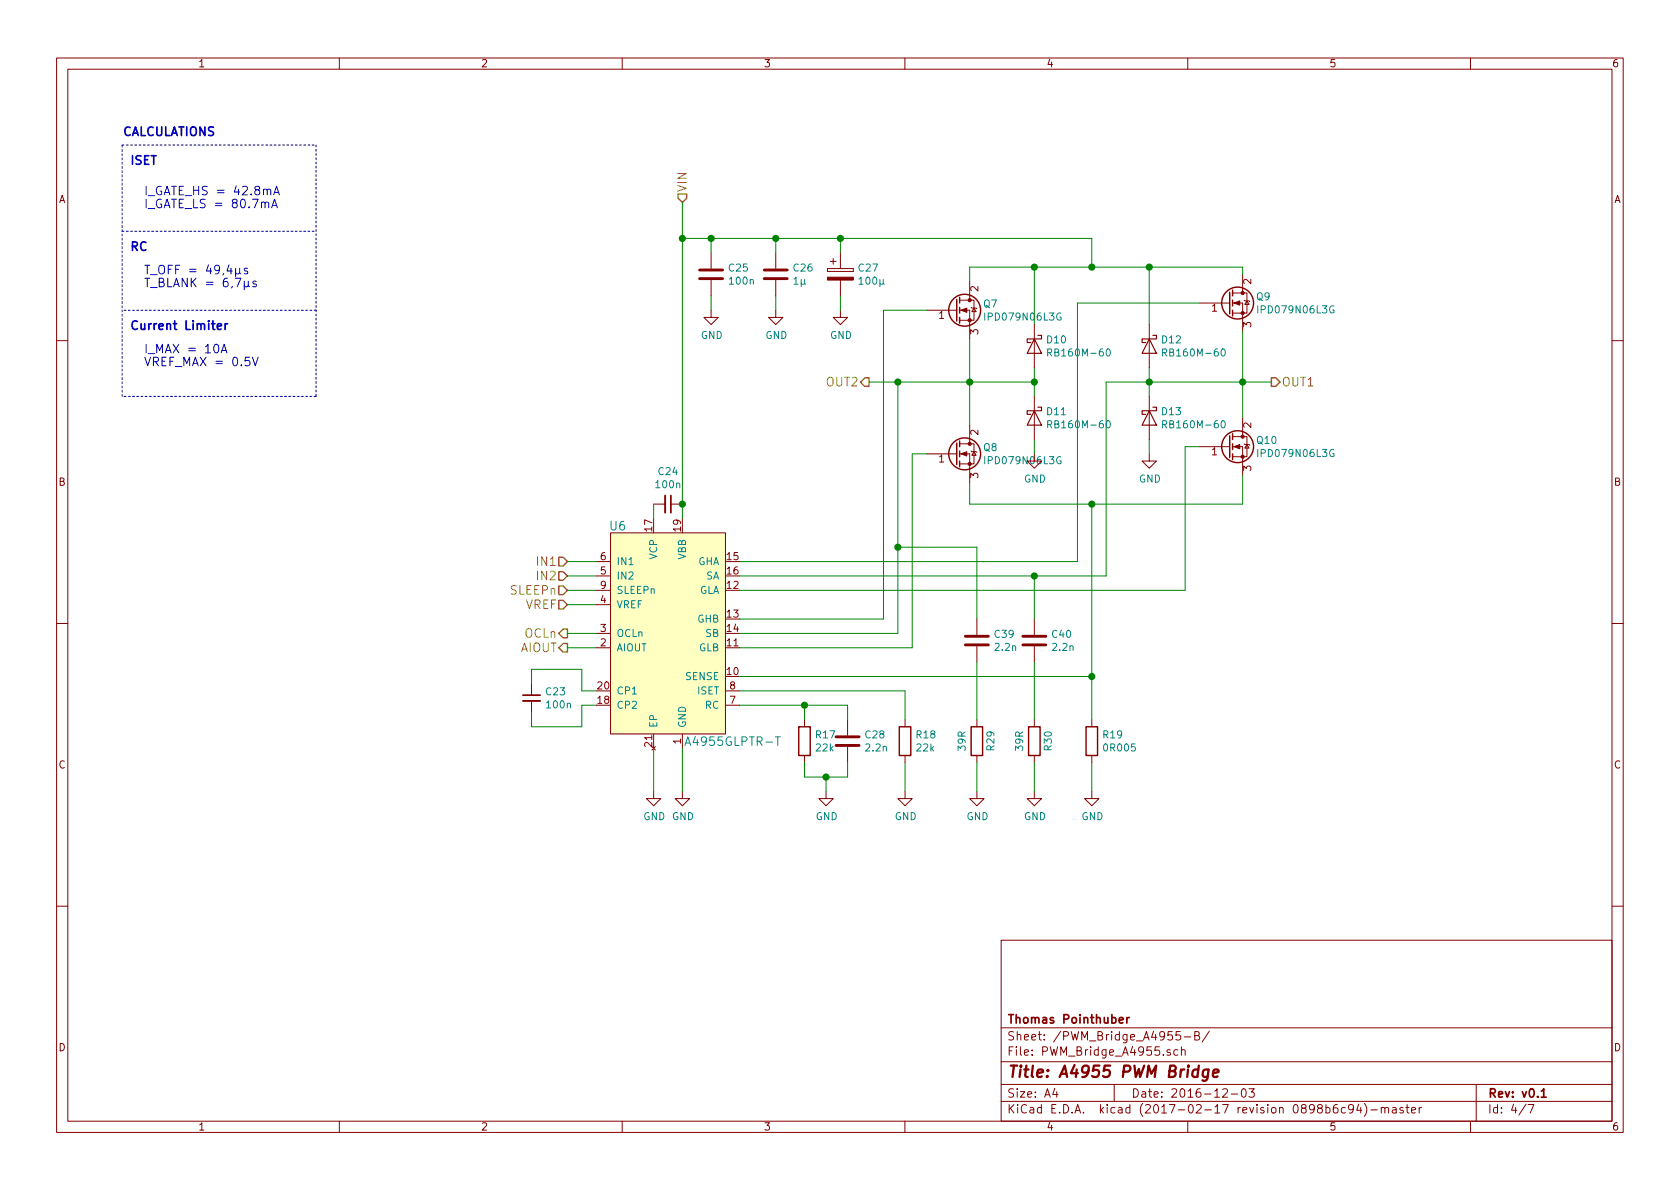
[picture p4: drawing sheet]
<svg xmlns="http://www.w3.org/2000/svg" width="297mm" height="210mm" viewBox="0 0 297 210" stroke-linecap="round" stroke-linejoin="round" font-family="sans-serif">
<g fill="none" stroke="#840000" stroke-width=".18">
<path d="M10 10.3h277v189.9h-277zM12 12.2h273v186.1h-273zM60 10.3v1.9M110 10.3v1.9M160 10.3v1.9M210 10.3v1.9M260 10.3v1.9M125.7 54.9v1.2h1.3l-1.3 1.3-1.2-1.3h1.2M125.7 44.7v2.8M125.7 49.5v2.8M137.2 54.9v1.2h1.2l-1.2 1.3-1.3-1.3h1.3M137.2 44.7v2.8"/>
<path d="M137.2 49.5v2.8M146.3 47.5v.5zM146.3 48h4.6zM146.3 47.5h4.6zM146.8 46.2h1M147.3 45.7v1M148.6 54.9v1.2h1.3l-1.3 1.3-1.3-1.3h1.3M148.6 44.7v2.8M148.6 49.5v2.8M150.9 47.5v.5zM163.8 54.9h5.4M169.7 54.9h1.7v5"/>
<path d="M169.7 53.1h1.7M171.4 53.1h.8v3.5h-2.5M171.4 49.8v3.3M171.7 54.4l.1 .1h.8l.1 .1M172.2 54.5l.4 .6h-.8zM182.9 57.4v7.6M203.2 57.4v7.6M212.1 53.6h5.3M217.9 53.6h1.8v5.1M217.9 51.8h1.8M219.7 51.8h.8v3.6h-2.6M219.7 48.5v3.3"/>
<path d="M220 53.1l.1 .1h.8l.1 .1M220.5 53.2l.4 .6h-.8zM10 60.2h2M169.7 78.5h1.7M171.4 78.5h.8v3.5h-2.5M171.4 75.2v3.3M171.7 79.8l.1 .1h.8l.1 .1M172.2 79.9l.4 .6h-.8zM182.9 70.1v7.6M203.2 70.1v7.6M212.1 79h5.3M217.9 79h1.8v5.1"/>
<path d="M217.9 77.2h1.8M219.7 77.2h.8v3.6h-2.6M219.7 73.9v3.3M220 78.5l.1 .1h.8l.1 .1M220.5 78.6l.4 .6h-.8zM285 60.2h2M105.4 99.3h2.5M107.9 94.2h20.4v35.6h-20.4zM115.6 89.1h2M118.6 89.1h2M163.8 80.3h5.4M169.7 80.3h1.7v5"/>
<path d="M182.9 80.3v1.2h1.2l-1.2 1.3-1.3-1.3h1.3M203.2 80.3v1.2h1.3l-1.3 1.3-1.3-1.3h1.3M10 110.3h2M105.4 114.5h2.5M105.4 112h2.5M105.4 106.9h2.5M105.4 101.8h2.5M105.4 104.4h2.5M172.7 109.5v2.8M172.7 114.3v2.8M182.9 109.5v2.8M182.9 114.3v2.8"/>
<path d="M285 110.3h2M94 120.9v2M94 123.9v2.1M115.3 132l.6 .6M115.6 139.9v1.3h1.2l-1.2 1.3-1.3-1.3h1.3M115.9 132l-.6 .6M120.6 139.9v1.3h1.3l-1.3 1.3-1.2-1.3h1.2M120.6 129.8v2.5M128.3 124.7h2.5M128.3 122.2h2.5M142.2 127.2v1.3M142.2 133.6v1.3"/>
<path d="M146 139.9v1.3h1.3l-1.3 1.3-1.2-1.3h1.2M149.9 127.2v2.8M149.9 132.1v2.8M160 139.9v1.3h1.3l-1.3 1.3-1.3-1.3h1.3M160 127.2v1.3M160 133.6v1.3M172.7 139.9v1.3h1.3l-1.3 1.3-1.3-1.3h1.3M172.7 127.2v1.3M172.7 133.6v1.3M182.9 139.9v1.3h1.2l-1.2 1.3-1.3-1.3h1.3M182.9 127.2v1.3M182.9 133.6v1.3"/>
<path d="M193 139.9v1.3h1.3l-1.3 1.3-1.2-1.3h1.2M193 127.2v1.3M193 133.6v1.3M10 160.2h2M177 166.3h108v32h-108zM285 160.2h2M60 198.3v1.9M110 198.3v1.9M160 198.3v1.9M177 194.8h108M177 191.8h108M177 187.8h108"/>
<path d="M177 181.8h108M186.5 192.5l-.4 1h1M186.8 193v1M197 191.8v3M206.9 185.7a.37 .37 0 0 0-.6 .1l.1 .2 .5 .2 .1 .1-.2 .3-.5-.1M208.3 185.7l-.5-.1-.3 .3 .2 .6h.6M208.7 182.4h-.7l-.1 .7 .2-.1 .5 .1 .2 .2-.1 .5-.2 .1-.6-.1M208.9 185.7h.1a.37 .37 0 0 1 .5 .1v.8M208.9 185.1v1.5M209.4 183.4h1.1M210 198.3v1.9M211.3 183.1h.5l.2-.1v-.3l-.2-.3h-.5v1.5h.5l.3-.3a.41 .41 0 0 0-.3-.5"/>
<path d="M213.8 182.3l-1.3 2M216.2 192.7l.2-.2h.4l.2 .5-.9 1h.9M217.7 193.5h1.1M219.6 192.7l.4-.2a.94 .94 0 0 1 0 1.5 .82 .82 0 0 1-.4-1.3zM220.8 192.5h1l-.5 .6 .4 .1v.7l-.2 .1-.7-.1M236.4 195.3a.59 .59 0 0 0-.7 .7l.1 .7 .2 .1 .5-.1 .1-.5-.2-.2-.4-.1-.3 .3M237.9 195.9l-.5-.1-.2 .3 .1 .6h.6M239.3 196l-.3 .3-.4-.1-.2-.2v-.4l.2-.2 .4-.1 .2 .2a1.19 1.19 0 0 1-.2 1.2l-.4 .1M240.2 195.2l-.3 1.1h.9M240.6 195.8v1M241.2 195.1a1.71 1.71 0 0 1 0 2.3M242.4 196.3h1.1"/>
<path d="M244.2 196l.2-.2 .4 .1 .1 .9M244.2 195.8v1M244.9 196a.36 .36 0 0 1 .3-.2 .36 .36 0 0 1 .3 .2v.8M246.2 195.9h.6l.1 .9M246.9 196.2l-.5 .1a.29 .29 0 0 0-.3 .2 .29 .29 0 0 0 .3 .3l.5-.1M248.1 195.9a.37 .37 0 0 0-.6 .1l.1 .3 .5 .1v.1l-.2 .3-.4-.1M248.6 195.8h.5M248.8 195.3v1.3l.3 .2M249.6 196.3l.7-.1-.1-.3-.4-.1-.2 .2v.7h.6M250.9 195.8v1M251.4 195.8l-.5 .3M260 198.3v1.9"/>
<path d="M261 191.8v6.5M269.8 195.2l-1.2 2M270.2 195.3h1l-.6 1.5"/>
</g>
<path d="M118.6 87.6v3.1M92.5 122.9h3M199.2 179.9v1M199.7 179.9l-.5 .3M197.9 180.4l.7-.1-.1-.3-.4-.1-.2 .2 .1 .7h.5M272.5 193l.4-.5v1.5M272.5 194h.9" fill="none" stroke="#840000" stroke-width=".3"/>
<path d="M211.9 189.2a.68 .68 0 0 0-1 .3l-.1 .6 .1 .2 .2 .1 .6-.1M212 188.4l-.3 2M213.7 189.1l-.2 1.6a.6 .6 0 0 1-.9 .3M213.7 189.2a.68 .68 0 0 0-1 .3l-.1 .6 .2 .2 .2 .1 .5-.1M214.5 189.8l.9-.2v-.4h-.8l-.2 1 .3 .2 .6-.1" fill="none" stroke="#840000" stroke-width=".41"/>
<path d="M107.9 94.2h20.4v35.6h-20.4z" fill="#ffffc2" stroke="#ffffc2" stroke-width=".18"/>
<g fill="none" stroke="#008484" stroke-width=".18">
<path d="M187.6 55.4a.59 .59 0 0 0-.8 .6 .59 .59 0 0 0 .8 .6v-.5h-.2M235.8 54.1a.59 .59 0 0 0-.7 .6 .59 .59 0 0 0 .7 .6l.1-.5h-.3M185.2 62.4l.7-.1v-.5l-.2-.1h-.5v1.3M185.2 75.1l.7-.1v-.5l-.2-.1h-.5v1.3M195.7 61.8l.2-.1a.67 .67 0 0 1 .4 .6 .67 .67 0 0 1-.4 .7l-.3-.3v-.2zM195.7 74.5l.2-.1a.67 .67 0 0 1 .4 .6 .67 .67 0 0 1-.4 .7l-.3-.3v-.2zM205.6 62.4l.6-.1v-.5l-.2-.1h-.4v1.3M205.6 75.1l.6-.1v-.5l-.2-.1h-.4v1.3M216 61.8l.2-.1a.67 .67 0 0 1 .5 .6 .67 .67 0 0 1-.5 .7l-.2-.3-.1-.2zM216 74.5l.2-.1a.67 .67 0 0 1 .5 .6 .67 .67 0 0 1-.5 .7l-.2-.3-.1-.2zM235.8 79.5a.59 .59 0 0 0-.7 .6 .59 .59 0 0 0 .7 .6l.1-.5h-.3M187.6 80.8a.59 .59 0 0 0-.8 .6 .59 .59 0 0 0 .8 .6v-.5h-.2"/>
<path d="M137.1 130.3h.8"/>
</g>
<path d="M117.6 87.6v3.1M92.5 123.9h3" fill="none" stroke="#840000" stroke-width=".33"/>
<path d="M119.9 34.3h1.5v.7l-.8 .8-.7-.8zM152.9 66.8h.8v1.5h-.8l-.8-.7zM224.8 66.8h.8l.7 .8-.7 .7h-.8zM98.8 98.5h.8l.7 .8-.7 .8h-.8zM98.8 101.1h.8l.7 .7-.7 .8h-.8zM98.8 103.6h.8l.7 .8-.7 .8h-.8zM98.8 106.2h.8l.7 .7-.7 .8h-.8zM99.6 111.2h.7v1.6h-.7l-.8-.8zM99.6 113.8h.7v1.5h-.7l-.8-.8z" fill="none" stroke="#848400" stroke-width=".25"/>
<g fill="none" stroke="#840000" stroke-width=".25">
<path d="M169.2 53v3.8M169.7 52.6v1M169.7 54.4v1M169.7 56.1v1M217.4 51.7v3.8M217.9 51.3v1M217.9 53.1v1M217.9 54.9v1M169.2 78.4v3.8M169.7 78v1M169.7 79.8v1M217.4 77.1v3.8"/>
<path d="M217.9 76.7v1M217.9 78.5v1M169.7 81.5v1M217.9 80.3v1M141.2 128.5h2.1v5.1h-2.1zM159 128.5h2v5.1h-2zM171.7 128.5h2v5.1h-2zM181.9 128.5h2v5.1h-2zM192 128.5h2.1v5.1h-2.1z"/>
<circle cx="170.6" cy="54.9" r="2.82"/>
<circle cx="218.8" cy="53.6" r="2.82"/>
<circle cx="218.8" cy="79" r="2.82"/>
<circle cx="170.6" cy="80.3" r="2.82"/>
</g>
<path d="M123.7 49.3h4.1M123.7 47.7h4.1M135.1 49.3h4.1M135.1 47.7h4.1M170.7 114h4.1M170.7 112.5h4.1M180.8 114h4.1M180.8 112.5h4.1M147.8 131.8h4.1M147.8 130.3h4.1" fill="none" stroke="#840000" stroke-width=".51"/>
<g fill="#840000" stroke="#840000" stroke-width=".18">
<path d="M169.9 54.9l1-.4v.7z"/>
<path d="M218.2 53.6l1-.4v.8z"/>
<path d="M218.2 79l1-.4v.8z"/>
<path d="M169.9 80.3l1-.4v.7z"/>
<path d="M146.3 49h4.6v.5h-4.6z"/>
<circle cx="171.4" cy="56.6" r=".28"/>
<circle cx="171.4" cy="53.1" r=".28"/>
<circle cx="219.7" cy="55.4" r=".28"/>
<circle cx="219.7" cy="51.8" r=".28"/>
<circle cx="219.7" cy="80.8" r=".28"/>
<circle cx="219.7" cy="77.2" r=".28"/>
<circle cx="171.4" cy="82" r=".28"/>
<circle cx="171.4" cy="78.5" r=".28"/>
</g>
<g fill="none" stroke="#0000c2" stroke-width=".18">
<path d="M46.9 35.9a.36 .36 0 0 1 .3-.2 .36 .36 0 0 1 .3 .2v.8M47.2 33.6l.2-.2 .4 .1 .1 1M48 36.7l.5-1.5 .5 1.5M48.2 36.3h.7M48.4 34.5l.5-1.6 .5 1.6M48.5 34h.8M41.7 47.4v1.5M42.4 48.2l.2 .2M42.4 47.4l-.1 1h-.4l-.2-.2M43.2 49.7v1.5M43.8 47.5l-.4-.1-.2 .2 .1 .2 .5 .2v.4h-.6M43.9 50.5l.2 .2"/>
<path d="M43.9 49.7l-.1 .9-.4 .1-.2-.2M45.3 49.8l-.4-.1-.2 .2 .1 .2 .5 .2v.3h-.6M37.9 61l.3-.1a.82 .82 0 0 1 .6 .6 .82 .82 0 0 1-.3 .8l-.2 .1a.84 .84 0 0 1-.4-1.4zM39.1 62.4l.5-1.5 .5 1.5M39.2 62h.8M44.6 63.2l.5 1.5 .5-1.5"/>
</g>
<path d="M38.4 57.8l.8-.2-.1-.3-.4-.1-.3 .2 .1 .8h.6M39.8 57.2v1.1M40.2 57.2l-.4 .3" fill="none" stroke="#0000c2" stroke-width=".3"/>
<g fill="none" stroke="#008400" stroke-width=".18">
<path d="M120.6 35.8v55.9M120.6 42.2h72.4v5M125.7 42.2v2.5M125.7 52.3v2.6M137.2 42.2v2.5M137.2 52.3v2.6M148.6 42.2v2.5M148.6 52.3v2.6M163.8 54.9h-7.6v54.6h-25.4M171.4 59.9v15.3M182.9 47.2v10.2M203.2 47.2v10.2"/>
<path d="M212.1 53.6h-21.6v45.7h-59.7M219.7 48.5v-1.3h-48.3v2.6M219.7 58.7v15.2M153.7 67.6h29.2M158.7 67.6v44.4h-27.9M182.9 65v5.1M182.9 77.7v2.6M203.2 65v5.1M203.2 77.7v2.6M212.1 79h-2.6v25.4h-78.7M224.8 67.6h-29.2v34.2h-64.8M100.3 99.3h5.1"/>
<path d="M115.6 89.1v2.6M158.7 96.8h14v12.7M163.8 80.3h-2.5v34.2h-30.5M193 89.1v38.1M219.7 84.1v5h-48.3v-3.8M100.3 114.5h5.1M100.3 112h5.1M100.3 104.4h5.1M100.3 101.8h5.1M100.3 106.9h5.1M130.8 119.6h62.2M172.7 117.1v10.1"/>
<path d="M182.9 101.8v7.7M182.9 117.1v10.1M94 120.9v-2.5h8.9v3.8h2.5M105.4 124.7h-2.5v3.8h-8.9v-2.5M115.6 132.3v7.6M120.6 132.3v7.6M130.8 124.7h19.1v2.5M130.8 122.2h29.2v5M142.2 134.9v2.5h7.7v-2.5M142.2 124.7v2.5M146 137.4v2.5M160 134.9v5"/>
<path d="M172.7 134.9v5M182.9 134.9v5M193 134.9v5"/>
</g>
<g fill="#008400" stroke="#008400" stroke-width=".25">
<circle cx="120.7" cy="89.1" r=".51"/>
<circle cx="142.2" cy="124.7" r=".51"/>
<circle cx="146.1" cy="137.4" r=".51"/>
<circle cx="193" cy="89.1" r=".51"/>
<circle cx="193" cy="119.6" r=".51"/>
<circle cx="171.5" cy="67.6" r=".51"/>
<circle cx="219.7" cy="67.6" r=".51"/>
<circle cx="193" cy="47.2" r=".51"/>
<circle cx="120.7" cy="42.2" r=".51"/>
<circle cx="125.7" cy="42.2" r=".51"/>
<circle cx="148.6" cy="42.2" r=".51"/>
<circle cx="137.2" cy="42.2" r=".51"/>
<circle cx="158.8" cy="67.6" r=".51"/>
<circle cx="182.9" cy="67.6" r=".51"/>
<circle cx="182.9" cy="47.2" r=".51"/>
<circle cx="203.2" cy="67.6" r=".51"/>
<circle cx="203.2" cy="47.2" r=".51"/>
<circle cx="182.9" cy="101.8" r=".51"/>
<circle cx="158.8" cy="96.8" r=".51"/>
</g>
<path d="M21.6 25.6h34.3M55.9 25.6v44.5M21.6 40.9h34.3M55.9 54.9h-34.3M21.6 70.1v-44.5M55.9 70.1h-34.3" fill="none" stroke="#0000c2" stroke-width=".18" stroke-dasharray=".3 .4"/>
<path d="M182.9 59.9l1.2 2.6h-2.5zM183.5 59.3h.6v.6h-2.5v.7h.6M203.2 59.9l1.3 2.6h-2.6zM203.8 59.3h.7v.6h-2.6v.7h.7M182.9 72.6l1.2 2.6h-2.5zM183.5 72h.6v.6h-2.5v.7h.6M203.2 72.6l1.3 2.6h-2.6zM203.8 72h.7v.6h-2.6v.7h.7" fill="none" stroke="#840000" stroke-width=".2"/>
<text font-size="2.8" fill="#840000" x="178" y="190.5">Title: A4955 PWM Bridge</text>
<g font-size="2.1" fill="#0000c2">
<text x="21.6" y="24">CALCULATIONS</text>
<text x="22.9" y="29.1">ISET</text>
<text x="25.4" y="34.5">I_GATE_HS = 42.8mA</text>
<text x="25.4" y="36.8">I_GATE_LS = 80.7mA</text>
<text x="22.9" y="44.4">RC</text>
<text x="25.4" y="48.5">T_OFF = 49,4µs</text>
<text x="25.4" y="50.8">T_BLANK = 6,7µs</text>
<text x="22.9" y="58.3">Current Limiter</text>
<text x="25.4" y="62.5">I_MAX = 10A</text>
<text x="25.4" y="64.8">VREF_MAX = 0.5V</text>
</g>
<g font-size="2.1" fill="#848400">
<text x="121.4" y="34" transform="rotate(-90 121.4 34)">VIN</text>
<text x="146.2" y="68.3">OUT2</text>
<text x="226.6" y="68.3">OUT1</text>
<text x="95.2" y="100.1">IN1</text>
<text x="90.3" y="105.2">SLEEPn</text>
<text x="92.9" y="107.7">VREF</text>
<text x="95.2" y="102.6">IN2</text>
<text x="92.8" y="112.8">OCLn</text>
<text x="91.9" y="115.3">AIOUT</text>
</g>
<g font-size="2.1" fill="#008484">
<text x="107.9" y="93.8">U6</text>
<text x="121.8" y="131.9">A4955GLPTR-T</text>
</g>
<g font-size="2.1" fill="#840000">
<text x="178" y="184">Sheet: /PWM_Bridge_A4955-B/</text>
<text x="178" y="181">Thomas Pointhuber</text>
<text x="178" y="186.7">File: PWM_Bridge_A4955.sch</text>
<text x="178" y="196.9">KiCad E.D.A. kicad (2017-02-17 revision 0898b6c94)-master</text>
<text x="178" y="194.1">Size: A4</text>
<text x="200" y="194.1">Date: 2016-12-03</text>
<text x="263" y="194.1">Rev: v0.1</text>
<text x="263" y="196.9">Id: 4/7</text>
</g>
<g font-size="1.8" fill="#840000">
<text x="35" y="11.9">1</text>
<text x="85" y="11.9">2</text>
<text x="135" y="11.9">3</text>
<text x="185" y="11.9">4</text>
<text x="235" y="11.9">5</text>
<text x="285" y="11.9">6</text>
<text x="10.4" y="35.9">A</text>
<text x="285.4" y="35.9">A</text>
<text x="173" y="51.5" transform="rotate(-90 173 51.5)">2</text>
<text x="221.2" y="50.3" transform="rotate(-90 221.2 50.3)">2</text>
<text x="166" y="56.4">1</text>
<text x="173" y="59.2" transform="rotate(-90 173 59.2)">3</text>
<text x="214.3" y="55.1">1</text>
<text x="221.2" y="57.9" transform="rotate(-90 221.2 57.9)">3</text>
<text x="173" y="76.9" transform="rotate(-90 173 76.9)">2</text>
<text x="221.2" y="75.7" transform="rotate(-90 221.2 75.7)">2</text>
<text x="166" y="81.8">1</text>
<text x="214.3" y="80.5">1</text>
<text x="221.2" y="83.3" transform="rotate(-90 221.2 83.3)">3</text>
<text x="10.4" y="85.9">B</text>
<text x="173" y="84.6" transform="rotate(-90 173 84.6)">3</text>
<text x="285.4" y="85.9">B</text>
<text x="115.3" y="93.9" transform="rotate(-90 115.3 93.9)">17</text>
<text x="120.4" y="93.9" transform="rotate(-90 120.4 93.9)">19</text>
<text x="106.2" y="101.6">5</text>
<text x="106.2" y="99.1">6</text>
<text x="128.6" y="99.1">15</text>
<text x="128.6" y="101.6">16</text>
<text x="106.2" y="106.7">4</text>
<text x="106.2" y="104.1">9</text>
<text x="128.6" y="104.1">12</text>
<text x="106.2" y="111.8">3</text>
<text x="128.6" y="109.2">13</text>
<text x="128.6" y="111.8">14</text>
<text x="106.2" y="114.3">2</text>
<text x="128.6" y="119.4">10</text>
<text x="128.6" y="114.3">11</text>
<text x="105.7" y="121.9">20</text>
<text x="105.7" y="124.5">18</text>
<text x="129.1" y="124.5">7</text>
<text x="129.1" y="121.9">8</text>
<text x="120.4" y="131.5" transform="rotate(-90 120.4 131.5)">1</text>
<text x="10.4" y="135.9">C</text>
<text x="115.3" y="132" transform="rotate(-90 115.3 132)">21</text>
<text x="285.4" y="135.9">C</text>
<text x="10.4" y="185.9">D</text>
<text x="285.4" y="185.9">D</text>
<text x="35" y="199.9">1</text>
<text x="85" y="199.9">2</text>
<text x="135" y="199.9">3</text>
<text x="185" y="199.9">4</text>
<text x="235" y="199.9">5</text>
<text x="285" y="199.9">6</text>
</g>
<g font-size="1.8" fill="#008484">
<text x="128.9" y="48">C25</text>
<text x="129.1" y="50.3">100n</text>
<text x="140.4" y="48">C26</text>
<text x="140.4" y="50.3">1µ</text>
<text x="151.9" y="48">C27</text>
<text x="152.1" y="50.3">100µ</text>
<text x="222.2" y="53.1">Q9</text>
<text x="123.9" y="59.9">GND</text>
<text x="135.3" y="59.9">GND</text>
<text x="146.8" y="59.9">GND</text>
<text x="173.9" y="54.4">Q7</text>
<text x="174.6" y="56.7">IPD079N06L3G</text>
<text x="222.8" y="55.4">IPD079N06L3G</text>
<text x="185.2" y="60.7">D10</text>
<text x="186" y="63">RB160M-60</text>
<text x="205.5" y="60.7">D12</text>
<text x="206.3" y="63">RB160M-60</text>
<text x="185.2" y="73.4">D11</text>
<text x="186" y="75.7">RB160M-60</text>
<text x="205.5" y="73.4">D13</text>
<text x="206.3" y="75.7">RB160M-60</text>
<text x="173.9" y="79.8">Q8</text>
<text x="174.6" y="82.1">IPD079N06L3G</text>
<text x="222.3" y="78.5">Q10</text>
<text x="222.8" y="80.8">IPD079N06L3G</text>
<text x="116.1" y="86.3">100n</text>
<text x="116.5" y="84">C24</text>
<text x="181.1" y="85.3">GND</text>
<text x="201.4" y="85.3">GND</text>
<text x="109" y="99.9">IN1</text>
<text x="116.2" y="98.9" transform="rotate(-90 116.2 98.9)">VCP</text>
<text x="121.3" y="99" transform="rotate(-90 121.3 99)">VBB</text>
<text x="123.3" y="99.9">GHA</text>
<text x="109" y="107.6">VREF</text>
<text x="109" y="102.5">IN2</text>
<text x="109" y="105">SLEEPn</text>
<text x="123.5" y="105">GLA</text>
<text x="124.8" y="102.5">SA</text>
<text x="109" y="112.6">OCLn</text>
<text x="123.3" y="110.1">GHB</text>
<text x="124.8" y="112.6">SB</text>
<text x="175.9" y="112.8">C39</text>
<text x="186.1" y="112.8">C40</text>
<text x="109" y="115.2">AIOUT</text>
<text x="123.5" y="115.2">GLB</text>
<text x="176" y="115.1">2.2n</text>
<text x="186.2" y="115.1">2.2n</text>
<text x="96.6" y="123">C23</text>
<text x="96.8" y="125.3">100n</text>
<text x="109" y="122.8">CP1</text>
<text x="109" y="125.3">CP2</text>
<text x="121.3" y="120.3">SENSE</text>
<text x="123.3" y="122.8">ISET</text>
<text x="124.7" y="125.3">RC</text>
<text x="116.2" y="128.8" transform="rotate(-90 116.2 128.8)">EP</text>
<text x="121.3" y="128.8" transform="rotate(-90 121.3 128.8)">GND</text>
<text x="144.3" y="130.6">R17</text>
<text x="153.1" y="130.6">C28</text>
<text x="162.1" y="130.6">R18</text>
<text x="195.1" y="130.6">R19</text>
<text x="144.3" y="132.9">22k</text>
<text x="153.2" y="132.9">2.2n</text>
<text x="162.1" y="132.9">22k</text>
<text x="170.7" y="132.7" transform="rotate(-90 170.7 132.7)">39R</text>
<text x="175.8" y="132.7" transform="rotate(-90 175.8 132.7)">R29</text>
<text x="180.9" y="132.7" transform="rotate(-90 180.9 132.7)">39R</text>
<text x="186" y="132.7" transform="rotate(-90 186 132.7)">R30</text>
<text x="195.4" y="132.9">0R005</text>
<text x="113.7" y="145">GND GND</text>
<text x="144.2" y="145">GND</text>
<text x="158.2" y="145">GND</text>
<text x="170.9" y="145">GND</text>
<text x="181.1" y="145">GND</text>
<text x="191.2" y="145">GND</text>
</g>
</svg>
